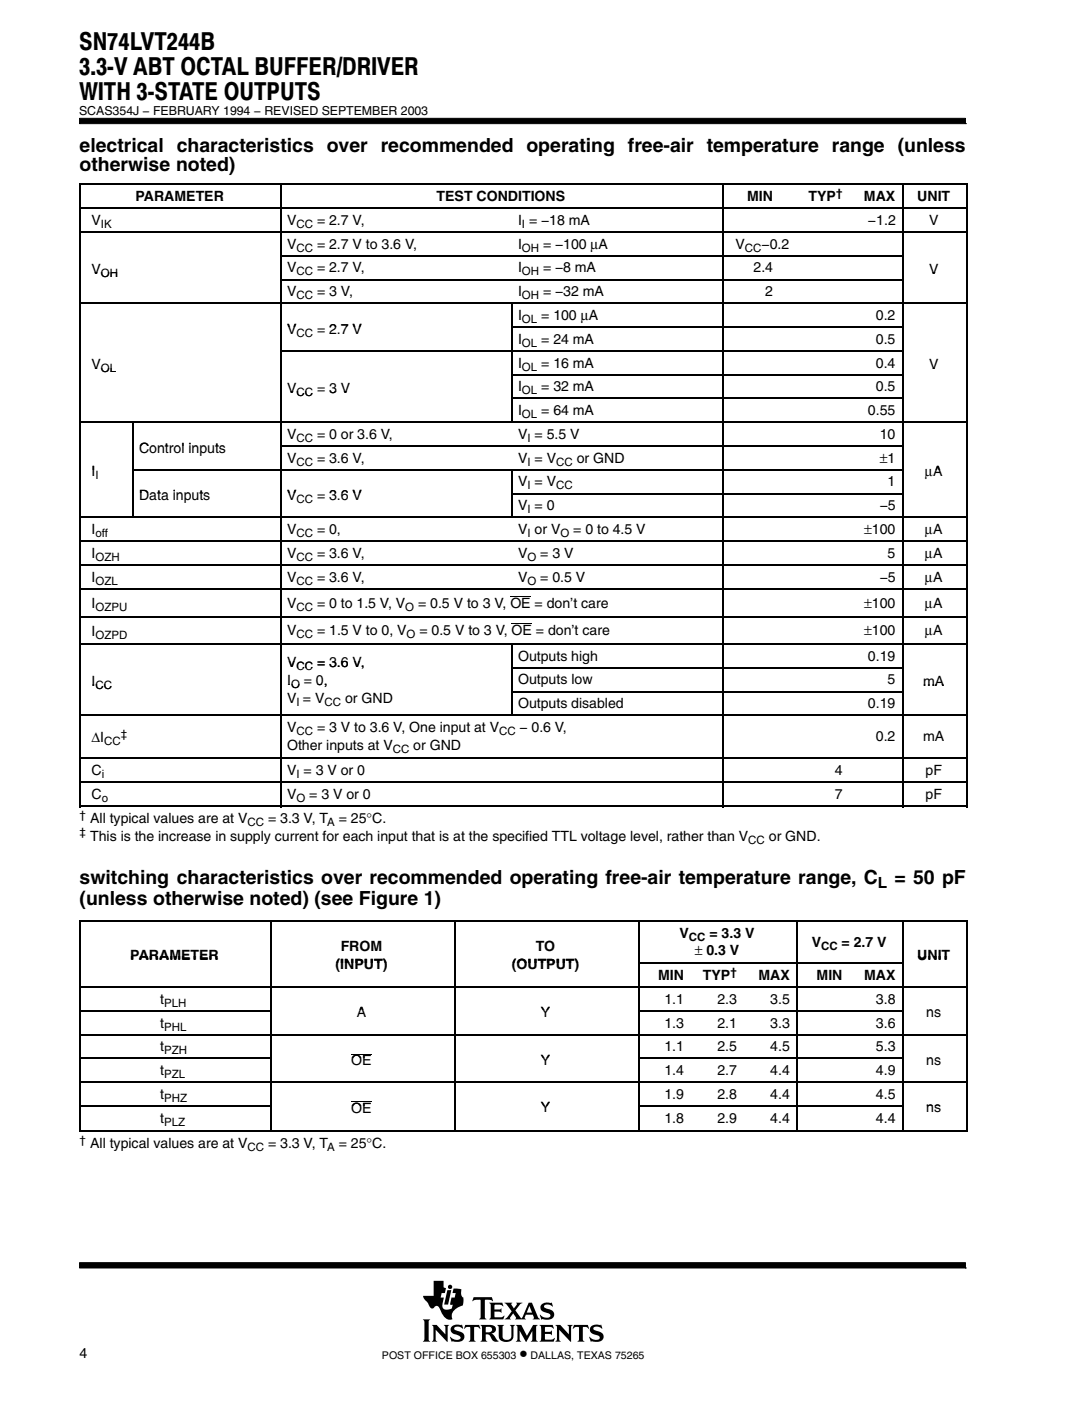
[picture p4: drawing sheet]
<svg xmlns="http://www.w3.org/2000/svg" width="216mm" height="280mm" viewBox="0 0 216 280" stroke-linecap="round" stroke-linejoin="round" font-family="sans-serif">
<g fill="#000" stroke="#000" stroke-width=".2">
<path d="M15.9 23.6v1.1h176.9v-1.1z" fill-rule="evenodd"/>
<path d="M15.9 252v1h176.9v-1z" fill-rule="evenodd"/>
</g>
<g fill="#000">
<path d="M89.3 257.4h.8l-.6 2.9h-.8z"/>
<path d="M84.4 263.3h1.5l-.3 .3v3.8l.3 .3h-1.5l.3-.5v-3.4z" fill-rule="evenodd"/>
<path d="M86.2 264.4h1l1.7 1.9v-1.5l-.3-.4h1.1l-.3 .3v3.1l-2.4-2.5v2l.3 .4h-1.1l.3-.5v-2.3z" fill-rule="evenodd"/>
<path d="M86.6 255.6h2v1.3l.4 .1-.2 1h-.6l-.2 .9h.6l-.2 1.1a.93 .93 0 0 0 .1 1.1 .93 .93 0 0 0 1.1 .2l.6-.2 .2-.8h-.5l.2-1.4h.7l.2-.9h-.7l.3-.9 1.5 .2v.9l.1 .5 .3 .2v.7l-.1 .9-.6 .2a2.75 2.75 0 0 0-1.6 1.9l.1 .6-.3 .1a1.67 1.67 0 0 1-1.8-1.3l-.3-.7a.68 .68 0 0 0-.5-.7 .68 .68 0 0 0-.8 .4h-.1a.74 .74 0 0 1-.9-.6l-1-1.4-.1-.4h2.1z" fill-rule="evenodd"/>
<path d="M90.2 264.7a2.09 2.09 0 0 1 1.9-.3l.1-.1 .3 .8h-.1a1.23 1.23 0 0 0-1.7-.1l.1 .4 .9 .3a1.07 1.07 0 0 1 1 1.3 1.07 1.07 0 0 1-1.4 .8l-.9-.2-.2 .1-.4-.9 .1-.1a1.38 1.38 0 0 0 2.1 .3 1.72 1.72 0 0 0-1.5-.9 .91 .91 0 0 1-.3-1.4z" fill-rule="evenodd"/>
<path d="M92.9 264.4h2.8l.2 .7-.5-.3h-.6l-.1 .1v2.4l.3 .4h-1.4l.2-.2 .1-.3v-2.3l-.7-.1-.6 .3z" fill-rule="evenodd"/>
<path d="M94.6 258.8h3.6l.2 .9-.6-.3-1 .1v3.4l.3 .4h-1.4l.3-.4v-3.4l-1-.1-.7 .2z" fill-rule="evenodd"/>
<path d="M95.9 264.4h2.1a.85 .85 0 0 1 1 .8 .85 .85 0 0 1-.9 .9l.5 .3 .6 .9 .4 .3-.2 .1a1.11 1.11 0 0 1-1.4-.9l-.3-.4-.7-.1v1l.3 .4h-1.4l.3-.5v-2.3z" fill-rule="evenodd"/>
<path d="M97.7 259.9h2.6l.2 .8-.7-.4-1.1 .1v.9h1.1l.3-.2v.9l-.3-.3h-1.1v1l.1 .2h1.3l.5-.4 .1 .1-.2 .7h-2.8l.3-.6v-2.2z" fill-rule="evenodd"/>
<path d="M99.3 264.4h1.3l-.3 .3v2.1l.3 .5a1.07 1.07 0 0 0 1.4-.3l.1-2.1-.3-.5h1l-.3 .3v1.9a1.34 1.34 0 0 1-1.9 1.1 1.08 1.08 0 0 1-1-1.1v-1.9z" fill-rule="evenodd"/>
<path d="M103 264.4h1.1l1.1 2.2 1.2-2.2h.9l-.3 .4v2.5l.4 .4h-1.4l.3-.4v-1.7l-1.3 2.2-1.3-2.3v1.8l.4 .4h-1.1l.3-.5v-2.3z" fill-rule="evenodd"/>
<path d="M100.7 259.9h1.6l-.2 .5 .5 .7 .6-.9-.1-.3h1.2l-.5 .4-.9 1.2 1.2 1.6 1.5-3.2h.6l1.2 2.9 .4 .5-1.4-.1a.24 .24 0 0 0 .2-.2 .24 .24 0 0 0 0-.2l-.2-.5h-1.4l-.3 .7 .3 .3h-2.2l.2-.4-.5-.8-.7 .8 .2 .4h-1.3l.6-.5 .9-1.1z" fill-rule="evenodd"/>
<path d="M108.2 260.3a1.87 1.87 0 0 1 1.4-.4l.4 .1 .2-.1 .1 .8a1.24 1.24 0 0 0-1.7-.1l.1 .3 .7 .3a1.08 1.08 0 0 1 1.3 1 1.08 1.08 0 0 1-1.2 1.1l-1.2-.1-.2 .1-.3-.9 .8 .5h.7a.47 .47 0 0 0 .6-.4 .47 .47 0 0 0-.5-.5h-.2a1.11 1.11 0 0 1-1.2-1.6z" fill-rule="evenodd"/>
<path d="M107.7 264.4h2.6l.2 .7-.6-.3-1.1 .1v.9h1l.4-.3v.9l-.3-.2h-1.1v1l1.4 .1 .5-.3-.2 .7h-2.8l.3-.3 .1-1.1-.1-1.6z" fill-rule="evenodd"/>
<path d="M110.9 264.4h1l1.7 1.9v-1.5l-.3-.4h1l-.3 .4v3l-2.4-2.5v2l.3 .4h-1l.3-.4v-2.5z" fill-rule="evenodd"/>
<path d="M114.6 264.4h2.8l.2 .7-.5-.3h-.6l-.1 .1v2.4l.3 .4h-1.4l.3-.4v-2.4l-.1-.1h-.6l-.6 .3z" fill-rule="evenodd"/>
<path d="M118.1 264.6l.5-.2h1.3l.1-.1 .3 .8h-.1a1.13 1.13 0 0 0-1.7-.1l.1 .4 .8 .2a1.07 1.07 0 0 1 1.1 1.1 1.07 1.07 0 0 1-1.2 1.1l-1.1-.2-.2 .1-.4-.9a1.82 1.82 0 0 0 2 .4h.1a.53 .53 0 0 0-.1-.7 .53 .53 0 0 0-.6-.1 1.09 1.09 0 0 1-1-.6 1.09 1.09 0 0 1 .1-1.2z" fill-rule="evenodd"/>
<circle cx="89.9" cy="256.8" r=".42"/>
</g>
<g fill="#fff">
<path d="M105.7 260.6l.5 1.3h-1z"/>
<path d="M97 264.8h.2a.67 .67 0 0 1 .8 0 .67 .67 0 0 1 .2 .7l-.5 .3-.7 .1z" fill-rule="evenodd"/>
</g>
<g fill="none" stroke="#000" stroke-width=".32">
<path d="M15.9 36.7h177.3M16 36.6v124.5M56.1 36.6v124.5M144.4 36.6v124.5M180.3 36.6v124.5M193 36.6v124.5M15.9 41.5h177.3M15.9 46.3h177.3M56 51.1h124.2M56 55.8h124.2M15.9 60.6h177.3M56 70h124.2"/>
<path d="M102.1 65.3h78.1M102.1 74.8h78.1M102.1 79.5h78.1M102.2 60.4v23.7M15.9 84.3h177.3M26.4 93.8h153.8M26.6 84.1v19M56 89h124.2M102.1 98.5h78.1M102.2 93.6v9.5M15.9 103.2h177.3M15.9 108h177.3"/>
<path d="M15.9 112.8h177.3M15.9 117.6h177.3M15.9 123h177.3M15.9 128.5h177.3M102.1 133.3h78.1M102.1 138h78.1M102.2 128.4v14.2M15.9 142.7h177.3M15.9 151.3h177.3M15.9 156h177.3M15.9 160.9h177.3M15.9 183.8h177.3"/>
<path d="M15.9 197h177.3M16 183.6v42.3M54 183.6v42.3M90.8 183.6v42.3M127.4 192.2h52.8M127.6 183.6v42.3M159.2 183.6v42.3M180.3 183.6v42.3M193 183.6v42.3M15.9 201.7h38M15.9 206.5h177.3M15.9 211.2h38"/>
<path d="M15.9 215.9h177.3M127.4 201.7h52.8M127.4 211.2h52.8M15.9 220.7h38M15.9 225.7h177.3M127.4 220.7h52.8"/>
</g>
<path d="M101.9 119h4.1M102.1 124.5h4.1M70.1 210.3h4.1M70.1 219.8h4.1" fill="none" stroke="#000" stroke-width=".2"/>
<g font-size="4.9">
<text x="15.8" y="10.1">SN74LVT244B</text>
<text x="15.8" y="15">3.3-V ABT OCTAL BUFFER/DRIVER</text>
<text x="15.8" y="19.9">WITH 3-STATE OUTPUTS</text>
</g>
<g font-size="3.9">
<text x="15.9" y="30.4">electrical characteristics over recommended operating free-air temperature range (unless</text>
<text x="15.9" y="34.2">otherwise noted)</text>
<text x="15.9" y="176.3">switching characteristics over recommended operating free-air temperature range, C</text>
<text x="178.6" y="176.3">= 50 pF</text>
<text x="15.9" y="180.7">(unless otherwise noted) (see Figure 1)</text>
</g>
<text font-size="3.5" x="103.7" y="271.2">•</text>
<text font-size="3.1" x="175.3" y="177.1">L</text>
<g font-size="2.8">
<text x="27" y="40.1">PARAMETER</text>
<text x="87.2" y="40.1">TEST CONDITIONS</text>
<text x="149.2" y="40.1">MIN</text>
<text x="161.4" y="40.1">TYP</text>
<text x="172.5" y="40.1">MAX</text>
<text x="183.1" y="40.1">UNIT</text>
<text x="18.3" y="44.9">V</text>
<text x="57.3" y="44.9">V</text>
<text x="63.3" y="44.9">= 2.7 V,</text>
<text x="103.4" y="44.9">I = −18 mA</text>
<text x="173.3" y="44.9">−1.2</text>
<text x="185.5" y="44.9">V</text>
<text x="57.3" y="49.6">V</text>
<text x="63.3" y="49.6">= 2.7 V to 3.6 V,</text>
<text x="103.4" y="49.6">I</text>
<text x="108.4" y="49.6">= −100 μA</text>
<text x="146.8" y="49.6">V</text>
<text x="152" y="49.6">−0.2</text>
<text x="18.3" y="54.7">V</text>
<text x="57.3" y="54.4">V</text>
<text x="57.3" y="59.1">V</text>
<text x="63.3" y="54.4">= 2.7 V,</text>
<text x="63.3" y="59.1">= 3 V,</text>
<text x="103.4" y="54.4">I</text>
<text x="103.4" y="59.1">I</text>
<text x="108.4" y="54.4">= −8 mA</text>
<text x="108.4" y="59.1">= −32 mA</text>
<text x="150.4" y="54.4">2.4</text>
<text x="152.8" y="59.1">2</text>
<text x="185.5" y="54.7">V</text>
<text x="103.4" y="63.9">I</text>
<text x="108.1" y="63.9">= 100 μA</text>
<text x="174.9" y="63.9">0.2</text>
<text x="57.3" y="66.6">V</text>
<text x="63.3" y="66.6">= 2.7 V</text>
<text x="65.7" y="66.6">2 7 V</text>
<text x="103.4" y="68.6">I</text>
<text x="108.1" y="68.6">= 24 mA</text>
<text x="174.9" y="68.6">0.5</text>
<text x="18.3" y="73.7">V</text>
<text x="103.4" y="73.4">I</text>
<text x="108.1" y="73.4">= 16 mA</text>
<text x="174.9" y="73.4">0.4</text>
<text x="185.5" y="73.7">V</text>
<text x="57.3" y="78.4">V</text>
<text x="63.3" y="78.4">= 3 V</text>
<text x="65.7" y="78.4">3 V</text>
<text x="103.4" y="78.1">I</text>
<text x="103.4" y="82.8">I</text>
<text x="108.1" y="78.1">= 32 mA</text>
<text x="108.1" y="82.8">= 64 mA</text>
<text x="173.3" y="82.8">0.55</text>
<text x="174.9" y="78.1">0.5</text>
<text x="57.3" y="87.6">V</text>
<text x="63.3" y="87.6">= 0 or 3.6 V,</text>
<text x="103.4" y="87.6">V = 5.5 V</text>
<text x="175.6" y="87.6">10</text>
<text x="18.3" y="95">I</text>
<text x="27.8" y="90.3">Control inputs</text>
<text x="57.3" y="92.3">V</text>
<text x="63.3" y="92.3">= 3.6 V,</text>
<text x="103.4" y="92.3">V = V</text>
<text x="115.1" y="92.3">or GND</text>
<text x="175.7" y="92.3">±1</text>
<text x="184.7" y="95">μA</text>
<text x="186.3" y="95">A</text>
<text x="27.8" y="99.8">Data inputs</text>
<text x="57.3" y="99.8">V</text>
<text x="63.3" y="99.8">= 3.6 V</text>
<text x="65.7" y="99.8">3 6 V</text>
<text x="103.4" y="97.1">V = V</text>
<text x="103.4" y="101.8">V = 0</text>
<text x="175.6" y="101.8">−5</text>
<text x="177.2" y="97.1">1</text>
<text x="18.3" y="106.6">I</text>
<text x="57.3" y="106.6">V</text>
<text x="63.3" y="106.6">= 0,</text>
<text x="103.4" y="106.6">V or V</text>
<text x="114.5" y="106.6">= 0 to 4.5 V</text>
<text x="172.5" y="106.6">±100</text>
<text x="184.7" y="106.6">μA</text>
<text x="18.3" y="111.4">I</text>
<text x="57.3" y="111.4">V</text>
<text x="63.3" y="111.4">= 3.6 V,</text>
<text x="103.4" y="111.4">V</text>
<text x="107.9" y="111.4">= 3 V</text>
<text x="177.2" y="111.4">5</text>
<text x="184.7" y="111.4">μA</text>
<text x="18.3" y="116.2">I</text>
<text x="57.3" y="116.2">V</text>
<text x="63.3" y="116.2">= 3.6 V,</text>
<text x="103.4" y="116.2">V</text>
<text x="107.9" y="116.2">= 0.5 V</text>
<text x="175.6" y="116.2">−5</text>
<text x="184.7" y="116.2">μA</text>
<text x="18.3" y="121.4">I</text>
<text x="57.3" y="121.3">V</text>
<text x="63.3" y="121.3">= 0 to 1.5 V, V</text>
<text x="83.5" y="121.3">= 0.5 V to 3 V, OE = don’t care</text>
<text x="172.5" y="121.3">±100</text>
<text x="184.7" y="121.3">μA</text>
<text x="18.3" y="126.8">I</text>
<text x="57.3" y="126.7">V</text>
<text x="63.3" y="126.7">= 1.5 V to 0, V</text>
<text x="83.7" y="126.7">= 0.5 V to 3 V, OE = don’t care</text>
<text x="103.4" y="131.8">Outputs high</text>
<text x="172.5" y="126.7">±100</text>
<text x="173.3" y="131.8">0.19</text>
<text x="184.7" y="126.7">μA</text>
<text x="18.3" y="136.9">I</text>
<text x="57.3" y="136.7">I</text>
<text x="57.3" y="133.2">V</text>
<text x="60.7" y="136.7">= 0,</text>
<text x="63.3" y="133.2">= 3.6 V,</text>
<text x="103.4" y="136.6">Outputs low</text>
<text x="177.2" y="136.6">5</text>
<text x="184.3" y="136.9">mA</text>
<text x="57.3" y="140.2">V = V</text>
<text x="68.9" y="140.2">or GND</text>
<text x="103.4" y="141.3">Outputs disabled</text>
<text x="173.3" y="141.3">0.19</text>
<text x="18.3" y="148">ΔI</text>
<text x="57.3" y="146.1">V</text>
<text x="57.3" y="149.6">Other inputs at V</text>
<text x="63.3" y="146.1">= 3 V to 3.6 V, One input at V</text>
<text x="82.5" y="149.6">or GND</text>
<text x="103.7" y="146.1">− 0.6 V,</text>
<text x="174.9" y="148">0.2</text>
<text x="184.3" y="148">mA</text>
<text x="18.3" y="154.6">C</text>
<text x="57.3" y="154.6">V = 3 V or 0</text>
<text x="166.7" y="154.6">4</text>
<text x="184.8" y="154.6">pF</text>
<text x="18.3" y="159.4">C</text>
<text x="57.3" y="159.4">V</text>
<text x="61.8" y="159.4">= 3 V or 0</text>
<text x="166.7" y="159.4">7</text>
<text x="184.8" y="159.4">pF</text>
<text x="18" y="164.3">All typical values are at V</text>
<text x="18" y="167.8">This is the increase in supply current for each input that is at the specified TTL voltage level, rather than V</text>
<text x="53.5" y="164.3">= 3.3 V, T</text>
<text x="67.7" y="164.3">= 25°C.</text>
<text x="153.5" y="167.8">or GND.</text>
<text x="26" y="191.5">PARAMETER</text>
<text x="68" y="189.8">FROM</text>
<text x="107" y="189.8">TO</text>
<text x="135.7" y="187.1">V</text>
<text x="138.7" y="190.6">± 0.3 V</text>
<text x="141.7" y="187.1">= 3.3 V</text>
<text x="162.1" y="188.9">V</text>
<text x="168" y="188.9">= 2.7 V</text>
<text x="183.1" y="191.5">UNIT</text>
<text x="67" y="193.3">(INPUT)</text>
<text x="102.2" y="193.3">(OUTPUT)</text>
<text x="131.4" y="195.5">MIN</text>
<text x="140.3" y="195.5">TYP</text>
<text x="151.4" y="195.5">MAX</text>
<text x="163" y="195.5">MIN</text>
<text x="172.5" y="195.5">MAX</text>
<text x="32" y="200.3">t</text>
<text x="71.2" y="203">A</text>
<text x="108" y="203">Y</text>
<text x="132.7" y="200.3">1.1</text>
<text x="143.2" y="200.3">2.3</text>
<text x="153.8" y="200.3">3.5</text>
<text x="174.9" y="200.3">3.8</text>
<text x="184.9" y="203">ns</text>
<text x="32" y="205">t</text>
<text x="32" y="209.8">t</text>
<text x="132.7" y="205">1.3</text>
<text x="132.7" y="209.8">1.1</text>
<text x="143.2" y="205">2.1</text>
<text x="143.2" y="209.8">2.5</text>
<text x="153.8" y="205">3.3</text>
<text x="153.8" y="209.8">4.5</text>
<text x="174.9" y="205">3.6</text>
<text x="174.9" y="209.8">5.3</text>
<text x="32" y="214.5">t</text>
<text x="70.1" y="212.6">OE</text>
<text x="108" y="212.5">Y</text>
<text x="132.7" y="214.5">1.4</text>
<text x="143.2" y="214.5">2.7</text>
<text x="153.8" y="214.5">4.4</text>
<text x="174.9" y="214.5">4.9</text>
<text x="184.9" y="212.5">ns</text>
<text x="32" y="219.3">t</text>
<text x="108" y="222">Y</text>
<text x="132.7" y="219.3">1.9</text>
<text x="143.2" y="219.3">2.8</text>
<text x="153.8" y="219.3">4.4</text>
<text x="174.9" y="219.3">4.5</text>
<text x="184.9" y="222">ns</text>
<text x="32" y="224.1">t</text>
<text x="70.1" y="222">OE</text>
<text x="132.7" y="224.1">1.8</text>
<text x="143.2" y="224.1">2.9</text>
<text x="153.8" y="224.1">4.4</text>
<text x="174.9" y="224.1">4.4</text>
<text x="18" y="229.1">All typical values are at V</text>
<text x="53.5" y="229.1">= 3.3 V, T</text>
<text x="67.7" y="229.1">= 25°C.</text>
<text x="15.9" y="270.9">4</text>
</g>
<text font-size="2.5" x="15.8" y="22.9">SCAS354J − FEBRUARY 1994 − REVISED SEPTEMBER 2003</text>
<g font-size="2.3">
<text x="166.9" y="39.3">†</text>
<text x="20.2" y="45.5">IK</text>
<text x="59.2" y="45.5">CC</text>
<text x="104.2" y="45.5">I</text>
<text x="59.2" y="50.2">CC</text>
<text x="104.2" y="50.2">OH</text>
<text x="148.7" y="50.2">CC</text>
<text x="20.2" y="55.3">OH</text>
<text x="59.2" y="55">CC</text>
<text x="59.2" y="59.7">CC</text>
<text x="104.2" y="55">OH</text>
<text x="104.2" y="59.7">OH</text>
<text x="104.2" y="64.5">OL</text>
<text x="59.2" y="67.2">CC</text>
<text x="104.2" y="69.2">OL</text>
<text x="20.2" y="74.3">OL</text>
<text x="104.2" y="74">OL</text>
<text x="59.2" y="79">CC</text>
<text x="104.2" y="78.7">OL</text>
<text x="104.2" y="83.4">OL</text>
<text x="59.2" y="88.2">CC</text>
<text x="105.3" y="88.2">I</text>
<text x="19.1" y="95.6">I</text>
<text x="59.2" y="92.9">CC</text>
<text x="105.3" y="92.9">I</text>
<text x="111" y="92.9">CC</text>
<text x="59.2" y="100.4">CC</text>
<text x="105.3" y="97.7">I</text>
<text x="111" y="97.7">CC</text>
<text x="19.1" y="107.2">off</text>
<text x="59.2" y="107.2">CC</text>
<text x="105.3" y="102.4">I</text>
<text x="105.3" y="107.2">I</text>
<text x="111.9" y="107.2">O</text>
<text x="19.1" y="112">OZH</text>
<text x="59.2" y="112">CC</text>
<text x="105.3" y="112">O</text>
<text x="19.1" y="116.8">OZL</text>
<text x="59.2" y="116.8">CC</text>
<text x="105.3" y="116.8">O</text>
<text x="19.1" y="122">OZPU</text>
<text x="59.2" y="121.9">CC</text>
<text x="80.9" y="121.9">O</text>
<text x="19.1" y="127.4">OZPD</text>
<text x="59.2" y="127.3">CC</text>
<text x="81.2" y="127.3">O</text>
<text x="19.1" y="137.5">CC</text>
<text x="58.1" y="137.3">O</text>
<text x="59.2" y="133.8">CC</text>
<text x="59.2" y="140.8">I</text>
<text x="64.8" y="140.8">CC</text>
<text x="20.8" y="148.6">CC</text>
<text x="24.1" y="147.2">‡</text>
<text x="59.2" y="146.7">CC</text>
<text x="99.7" y="146.7">CC</text>
<text x="20.3" y="155.2">i</text>
<text x="59.2" y="155.2">I</text>
<text x="78.4" y="150.2">CC</text>
<text x="20.3" y="160">o</text>
<text x="59.2" y="160">O</text>
<text x="15.9" y="163.4">†</text>
<text x="15.9" y="166.9">‡</text>
<text x="49.4" y="164.9">CC</text>
<text x="65.3" y="164.9">A</text>
<text x="149.4" y="168.4">CC</text>
<text x="137.6" y="187.7">CC</text>
<text x="163.9" y="189.6">CC</text>
<text x="145.8" y="194.7">†</text>
<text x="32.8" y="200.9">PLH</text>
<text x="32.8" y="205.6">PHL</text>
<text x="32.8" y="210.4">PZH</text>
<text x="32.8" y="215.1">PZL</text>
<text x="32.8" y="219.9">PHZ</text>
<text x="32.8" y="224.7">PLZ</text>
<text x="15.9" y="228.2">†</text>
<text x="49.4" y="229.7">CC</text>
<text x="65.3" y="229.7">A</text>
</g>
<g font-size="2.1">
<text x="76.3" y="271.2">POST OFFICE BOX 655303</text>
<text x="105.9" y="271.2">DALLAS, TEXAS 75265</text>
</g>
</svg>
